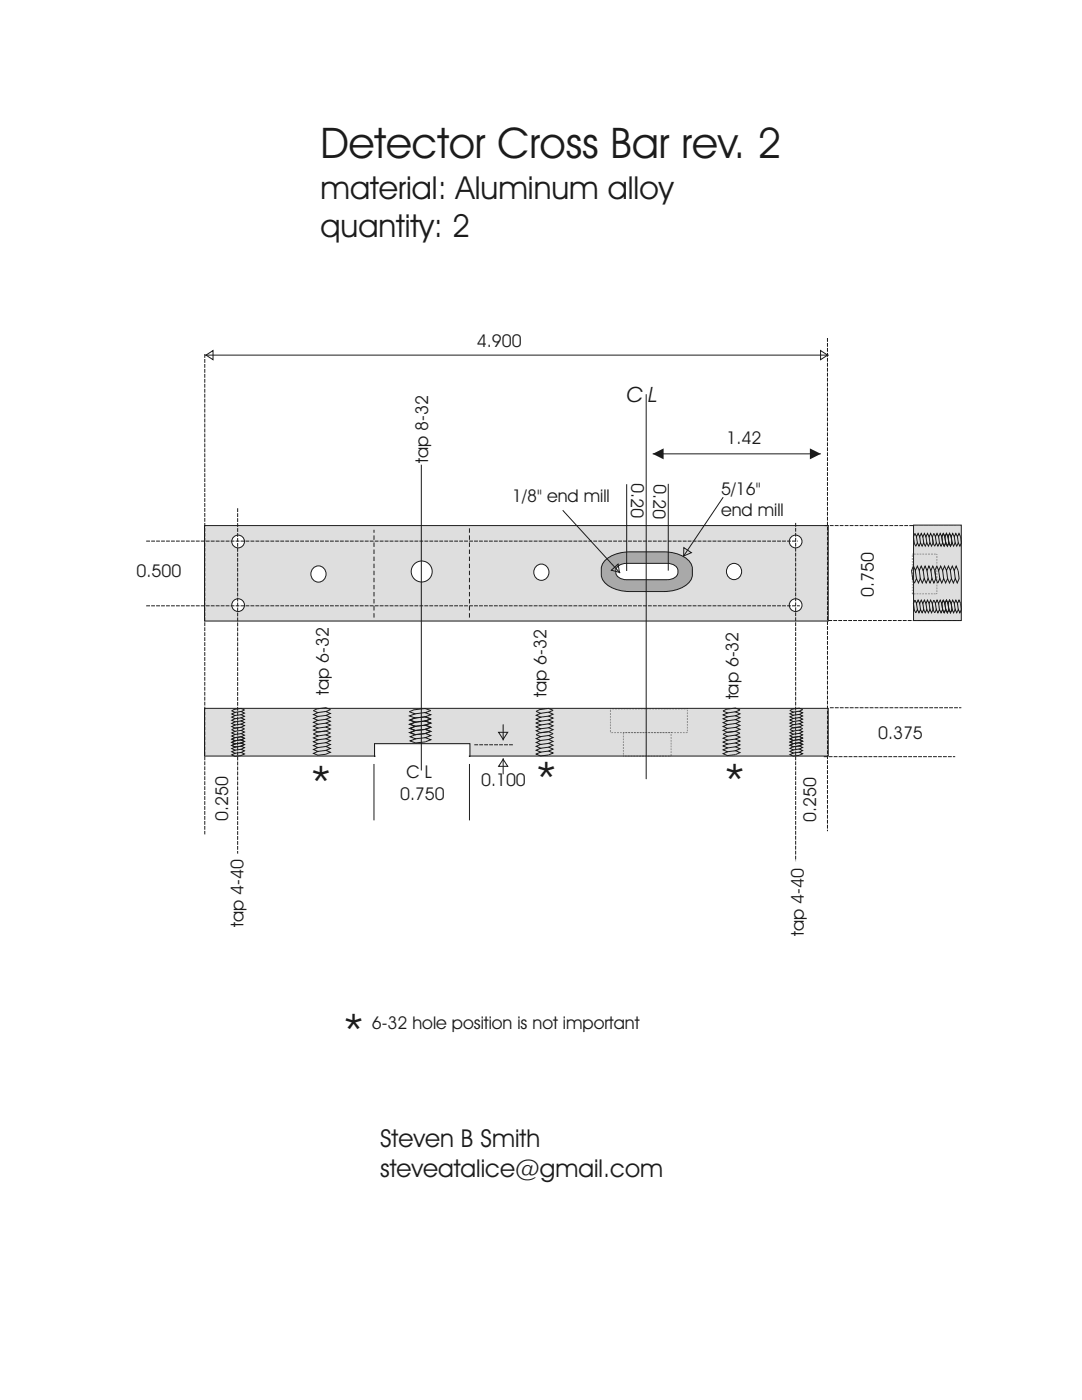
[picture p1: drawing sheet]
<svg xmlns="http://www.w3.org/2000/svg" width="216mm" height="279mm" viewBox="0 0 216 279" stroke-linecap="round" stroke-linejoin="round" font-family="sans-serif">
<path d="M40.8 104.9h124.5v19h-124.5z" fill-rule="evenodd" fill="#dedede" stroke="#1f1a17" stroke-width=".2"/>
<g fill="#fff" stroke="#1f1a17" stroke-width=".2">
<circle cx="47.5" cy="120.8" r="1.27"/>
<circle cx="47.5" cy="108.1" r="1.27"/>
<circle cx="158.8" cy="120.8" r="1.27"/>
<circle cx="158.8" cy="108.1" r="1.27"/>
</g>
<path d="M40.8 141.4h124.5v9.5h-124.5z" fill-rule="evenodd" fill="#dedede" stroke="#1f1a17" stroke-width=".2"/>
<path d="M121.8 141.5h15.4v4.7h-15.4zM124.4 146.2h9.5v4.7h-9.5z" fill="none" stroke="#1f1a17" stroke-width=".2" stroke-dasharray=".1 .2" stroke-linecap="butt"/>
<g fill="none" stroke="#1f1a17" stroke-width=".2">
<path d="M40.9 70.9h124.5M41.1 70.9l1.4-.9v1.8zM163.7 70l1.4 .9-1.4 .9zM46.2 145.6l.5-.2 1.4-.2 .7 .3-.7 .3 .7 .3-.7 .3 .7 .3-.7 .3 .7 .3-.7 .4 .7 .3-.7 .3 .7 .3-.7 .3-1.2 .2M46.2 141.9l.5-.3 1.4-.2 .7 .3-.7 .3 .7 .3-.7 .3 .7 .3-.7 .4 .7 .3-.7 .3 .7 .3-.7 .3 .7 .3-.7 .3M46.2 147.5l.7 .3-.7 .3 .7 .4-.7 .3 .7 .3-.7 .3 .7 .3-.7 .3 .7 .3-.7 .4 .7 .3 1.2-.2 .7-.3-.7-.3 .7-.4-.7-.3 .7-.3-.7-.3 .7-.3-.7-.3 .7-.3-.7-.3 .7-.4-.7-.3-1.4 .2-.5 .3M46.2 145.6l.7 .4-.7 .3 .7 .3-.7 .3 .7 .3-.7 .3 .7 .3-.7 .3 .7 .4-.7 .3 .7 .3M46.2 141.9l.7 .3-.7 .3 .7 .3-.7 .3 .7 .3-.7 .3 .7 .4-.7 .3 .7 .3-.7 .3 .7 .3 1.2-.2M48.1 147.6l-1.2 .2M48.1 149.5l-1.2 .2M48.1 150.2l-1.2 .1M48.1 145.8l-1.2 .2"/>
<path d="M48.1 142l-1.2 .2M48.1 143.9l-1.2 .2M48.1 144.5l-1.2 .2M48.1 148.3l-1.2 .2 1.2-.2M48.1 148.9l-1.3 .2M48.1 146.4l-1.2 .2M48.1 147l-1.3 .2M48.1 142.6l-1.2 .2M48.1 143.3l-1.3 .1M62.5 146.5l.7-.4 1.8-.2 .9 .4-.9 .4 .9 .3-.9 .4 .9 .4-.9 .4 .9 .4-.9 .4 .9 .4-.9 .3 .9 .4-.9 .4M62.5 141.8l.7-.3 1.8-.3 .9 .4-.9 .4 .9 .4-.9 .4 .9 .4-.9 .3 .9 .4-.9 .4 .9 .4-.9 .4 .9 .4-.9 .4M62.6 146.5l.8 .4-.8 .4 .8 .3-.8 .4 .8 .4-.8 .4 .8 .4-.8 .4 .8 .4-.8 .4 .8 .3"/>
<path d="M62.6 141.8l.8 .4-.8 .4 .8 .4-.8 .4 .8 .4-.8 .4 .8 .3-.8 .4 .8 .4-.8 .4 .8 .4M65 146.6l-1.6 .3M65 149l-1.6 .2M65 149.8l-1.6 .2M65 150.5l-1.6 .2M65 142l-1.6 .2M65 144.3l-1.6 .2M65 145.1l-1.6 .2M65 145.9l-1.6 .2M65.1 147.4l-1.7 .2M65.1 148.2l-1.8 .2M65.1 142.8l-1.7 .2"/>
<path d="M65.1 143.6l-1.8 .2M81.7 142.1l.9-.4 2.2-.3 1.2 .4-1.2 .4 1.2 .4-1.2 .5 1.2 .4-1.2 .4 1.2 .4-1.2 .4 1.2 .4-1.2 .5 1.2 .4-1.2 .4M81.7 142l1.1 .5-1.1 .4 1.1 .4-1.1 .4 1.1 .4-1.1 .4 1.1 .5-1.1 .4 1.1 .4-1.1 .4 1.1 .4M81.8 143.7l1.1 .4-1.1 .4 1.1 .5-1.1 .4 1.1 .4-1.1 .4 1.1 .4-1.1 .4 1.1 .4-1.1 .5 1.1 .4M84.8 142.2l-2 .3M84.8 144.7l-2 .3M84.8 145.6l-2 .2M84.8 146.4l-2 .2M84.9 143.9l-2 .2M84.9 146.4l-2 .2M84.9 147.2l-2 .2M84.9 148.1l-2 .2"/>
<path d="M84.9 143.1l-2.1 .2M84.9 143.9l-2.2 .2M84.9 144.7l-2 .2M84.9 145.6l-2.1 .2M86 143.5l-1.1 .4 1.1 .4-1.1 .4 1.1 .4-1.1 .5 1.1 .4-1.1 .4 1.1 .4-1.1 .4 1.1 .4-1.1 .4M86 143.5l-1.1-.4-2.2 .2-.9 .4M99.5 146.1h1.8l-.9 1.5zM100.4 151.5l.9 1.4h-1.8zM100.4 144.6v3.2M100.4 151.3v3.2M107 146.6l.9 .4-.9 .4 .9 .4-.9 .4 .9 .4-.9 .3 .9 .4-.9 .4 .9 .4-.9 .4 .9 .4M107 142l.9 .4-.9 .3 .9 .4-.9 .4 .9 .4-.9 .4 .9 .4-.9 .4 .9 .4-.9 .3 .9 .4"/>
<path d="M109.5 146.8l-1.7 .2M109.5 149.1l-1.7 .2M109.5 149.9l-1.7 .2M109.5 150.7l-1.7 .2M109.5 142.1l-1.7 .3M109.5 144.5l-1.7 .2M109.5 145.2l-1.7 .2M109.5 146l-1.7 .2M109.5 147.6l-1.7 .2M109.5 148.4l-1.7 .2M109.5 142.9l-1.7 .2M109.5 143.7l-1.7 .2"/>
<path d="M110.4 146.4l-.9 .4 .9 .4-.9 .4 .9 .4-.9 .3 .9 .4-.9 .4 .9 .4-.9 .4 .9 .4-.9 .4M110.4 141.8l-.9 .3 .9 .4-.9 .4 .9 .4-.9 .4 .9 .4-.9 .4 .9 .3-.9 .4 .9 .4-.9 .4M110.4 146.4l-.9-.4-1.8 .3-.8 .3M110.4 141.8l-.9-.4-1.8 .2-.8 .4M145.1 150.8l1.7-.2 .9-.4-.9-.4 .9-.4-.9-.4 .9-.3-.9-.4 .9-.4-.9-.4 .9-.4-.9-.4 .9-.4-.9-.3-1.8 .2-.7 .4 .9 .3-.9 .4 .9 .4-.9 .4 .9 .4-.9 .4 .9 .4-.9 .3 .9 .4-.9 .4 .9 .4M146.8 146.7l-1.7 .2M146.8 149l-1.7 .3M146.8 149.8l-1.7 .2M146.8 145.2l-1.7 .2M146.8 142l-1.7 .3M146.8 144.4l-1.7 .2M146.8 145.9l-1.7 .2"/>
<path d="M146.8 145.9l.9-.4-.9-.3 .9-.4-.9-.4 .9-.4-.9-.4 .9-.4-.9-.4 .9-.3-.9-.4 .9-.4-.9-.4-1.8 .2-.7 .4 .9 .4-.9 .4 .9 .4-.9 .3 .9 .4-.9 .4 .9 .4-.9 .4 .9 .4-.9 .4 .9 .3M146.8 147.5l-1.7 .2M146.8 148.3l-1.7 .2M146.8 142.8l-1.7 .3M146.8 143.6l-1.7 .3M157.6 147.5l.5-.3 1.4-.2 .7 .3-.7 .3 .7 .3-.7 .3 .7 .3-.7 .4 .7 .3-.7 .3 .7 .3-.7 .3 .7 .3-.7 .3-1.3 .2M157.6 145.6l.5-.3 1.4-.2 .7 .3-.7 .3 .7 .3-.7 .4 .7 .3-.7 .3 .7 .3-.7 .3 .7 .3-.7 .3 .7 .3-.7 .4-1.3 .1M157.6 141.8l.5-.3 1.4-.2 .7 .3-.7 .3 .7 .4-.7 .3 .7 .3-.7 .3 .7 .3-.7 .3 .7 .3-.7 .4 .7 .3-.7 .3M157.6 147.5l.7 .3-.7 .3 .7 .3-.7 .3 .7 .3-.7 .3 .7 .4-.7 .3 .7 .3-.7 .3 .7 .3M157.6 145.6l.7 .3-.7 .3 .7 .3-.7 .3 .7 .4-.7 .3 .7 .3-.7 .3 .7 .3-.7 .3 .7 .3M157.6 141.8l.7 .3-.7 .3 .7 .4-.7 .3 .7 .3-.7 .3 .7 .3-.7 .3 .7 .3-.7 .3 .7 .4M158.2 147.8l1.3-.2-1.3 .2"/>
<path d="M159.5 149.5l-1.3 .2M159.5 150.1l-1.3 .2M159.5 145.7l-1.3 .2M159.5 141.9l-1.3 .2M159.5 143.8l-1.3 .2M159.5 144.5l-1.3 .1M159.5 145.1l-1.3 .1M159.5 148.2l-1.3 .2 1.3-.2M159.5 148.9l-1.3 .1M159.5 146.4l-1.3 .1M159.5 147l-1.3 .2M159.5 142.6l-1.3 .1"/>
<path d="M159.5 143.2l-1.3 .2"/>
</g>
<path d="M40.9 70.7v95.8M165.1 67.5v98.4M29.2 108h130M47.4 101.4v69M158.8 104.4v67.5M164.6 104.9h26.2M29.2 120.9h130.4M165.3 123.8h26.2M94.6 148.6h7.9M164.4 151h26.2M165.6 141.2h26.2" fill="none" stroke="#1f1a17" stroke-width=".2" stroke-dasharray=".8 .2" stroke-linecap="butt"/>
<path d="M182.3 104.8h9.5v19h-9.5z" fill-rule="evenodd" fill="#dedede" stroke="#1f1a17" stroke-width=".2"/>
<path d="M182.1 110.6h4.8v7.9h-4.8z" fill="none" stroke="#1f1a17" stroke-width=".2" stroke-dasharray=".1 .2" stroke-linecap="butt"/>
<g fill="none" stroke="#1f1a17" stroke-width=".2">
<path d="M182.9 107.1l.2 1.3M183.5 107.1l.2 1.3M184.1 107.1l.2 1.3M184.8 107.1l.1 1.3M185.4 107.1l.2 1.3M186 107.1l-.3-.6-.3 .6-.3-.6-.3 .6-.4-.6-.3 .6-.3-.6-.3 .6-.3-.6-.3 .6-.3-.6-.3 .6 .2 1.4 .3 .5M186 107.1l.2 1.2-.3 .7-.3-.7-.3 .7-.4-.7-.3 .7-.3-.7-.3 .7-.3-.7-.3 .7-.3-.7-.4 .7M186.6 107.1l.2 1.3M187.3 107.1l.2 1.3M187.9 107.1l.2 1.3M188.5 107.1l.2 1.3-.2-1.3M189.2 107.1l.1 1.3"/>
<path d="M189.8 107.1l.2 1.2-.3 .7-.4-.7-.3 .7-.3-.7-.3 .7-.3-.7-.3 .7-.3-.7-.3 .7-.4-.7-.3 .7M190 108.4l-.2-1.3-.3-.6-.3 .6-.3-.6-.4 .6-.3-.6-.3 .6-.3-.6-.3 .6-.3-.6-.3 .6-.4-.6-.3 .6 .2 1.4 .3 .5M190.4 107.1l.2 1.3M191.1 107.1l.1 1.3M191.7 107.1l-.3-.6-.4 .6-.3-.6-.3 .6-.3-.6-.3 .6-.3-.6-.3 .6-.3-.6-.4 .6-.3-.6-.3 .6 .2 1.4 .3 .5M191.7 107.1l.1 1.2-.3 .7-.3-.7-.3 .7-.3-.7-.3 .7-.3-.7-.3 .7-.4-.7-.3 .7-.3-.7-.3 .7M182.9 120.4l.2 1.3M183.5 120.4l.2 1.3M184.1 120.4l.2 1.3M184.8 120.4l.1 1.3M185.4 120.4l.2 1.3M186.2 121.6l-.3 .7-.3-.7-.3 .7-.4-.7-.3 .7-.3-.7-.3 .7-.3-.7-.3 .7-.3-.7-.4 .7-.2-.5-.2-1.4 .3-.6 .3 .6 .3-.6 .3 .6 .3-.6 .3 .6 .3-.6 .4 .6 .3-.6 .3 .6 .3-.6 .3 .6 .2 1.3"/>
<path d="M186.6 120.4l.2 1.3M187.3 120.4l.2 1.3M187.9 120.4l.2 1.3M188.5 120.4l.2 1.3-.2-1.3M189.2 120.4l.1 1.3M189.8 120.4l-.3-.6-.3 .6-.3-.6-.4 .6-.3-.6-.3 .6-.3-.6-.3 .6-.3-.6-.3 .6-.4-.6-.3 .6 .2 1.4 .3 .5 .3-.7 .4 .7 .3-.7 .3 .7 .3-.7 .3 .7 .3-.7 .3 .7 .3-.7 .4 .7 .3-.7M189.8 120.4l.2 1.3M190.4 120.4l.2 1.3M191.1 120.4l.1 1.3M191.7 120.4l-.3-.6-.4 .6-.3-.6-.3 .6-.3-.6-.3 .6-.3-.6-.3 .6-.3-.6-.4 .6-.3-.6-.3 .6 .2 1.4 .3 .5 .3-.7 .3 .7 .3-.7 .4 .7 .3-.7 .3 .7 .3-.7 .3 .7 .3-.7 .3 .7 .3-.7M191.7 120.4l.1 1.3"/>
</g>
<path d="M120.8 111.8a7.1 7.1 0 0 1 4.9-1.7h6.7a6.6 6.6 0 0 1 5.4 2.2 3.5 3.5 0 0 1-2.5 5.3l-1.9 .4-1 .1h-6.7a6.6 6.6 0 0 1-5.4-2.3 3.7 3.7 0 0 1 .5-4z" fill-rule="evenodd" fill="#aba8a8" stroke="#1f1a17" stroke-width=".2"/>
<path d="M123.2 113.1a2.49 2.49 0 0 1 1.8-.7h8.1a1.82 1.82 0 0 1 2.2 1.9 1.9 1.9 0 0 1-2.2 1.4h-8.1a1.82 1.82 0 0 1-2.1-1.8z" fill-rule="evenodd" fill="#fff" stroke="#1f1a17" stroke-width=".2"/>
<path d="M128.9 78.7v76.8M130.2 90.6h33.6M144.3 99.2l-8 11.9M136.4 109.3l1.6 1-1.6 .7z" fill="none" stroke="#1f1a17" stroke-width=".2"/>
<g fill="#1f1a17">
<path d="M130.2 90.6l2.2-1.1v2.2z"/>
<path d="M161.6 89.5l2.2 1.1-2.2 1.1z"/>
</g>
<path d="M125 96.6v17.3M133.3 96.6v17.3M112.3 101.8l11.4 12.6M122 113.8l1.3-1.2 .3 1.6zM74.7 148.4h19.1v2.6h-19.1z" fill="none" stroke="#1f1a17" stroke-width=".2"/>
<path d="M75 148.7h18.5v2.6h-18.5z" fill-rule="evenodd" fill="#fff" stroke="#fff" stroke-width=".2"/>
<circle cx="84.1" cy="114.1" r="2.09" fill="#fff" stroke="#1f1a17" stroke-width=".2"/>
<path d="M74.6 123.3v-17.6M93.7 123.3v-18.2" fill="none" stroke="#1f1a17" stroke-width=".2" stroke-dasharray=".9 .5" stroke-linecap="butt"/>
<g fill="none" stroke="#1f1a17" stroke-width=".2">
<path d="M84.1 92.7v61.1M182.3 113l-.4 .9 .2 1.8 .4 .7M182.3 113l.4 .9 .3-.9 .4 .9 .4-.9 .4 .9 .4-.9 .4 .9 .4-.9 .3 .9 .4-.9 .4 .9 .2 1.6M182.6 113.9l.3 1.6M183.4 113.8l.2 1.7M184.2 113.8l.2 1.8M185 113.9l.2 1.6M185.8 113.9l.2 1.6M186.7 115.5l-.4 .8-.3-.8-.4 .8-.4-.8-.4 .8-.4-.8-.4 .8-.4-.8-.3 .8-.4-.8-.4 .8M186.9 113l-.4 .9 .3 1.8 .4 .7M186.9 113l.4 .9 .4-.9 .4 .9 .4-.9 .4 .9 .3-.9 .4 .9 .4-.9 .4 .9 .4-.9 .4 .9M187.3 113.9l.2 1.6"/>
<path d="M188.1 113.8l.2 1.7M188.9 113.8l.2 1.8M189.6 113.9l.3 1.6M190.4 113.9l.2 1.6M191.2 113.9l.2 1.6M191.4 115.5l-.4 .8-.4-.8-.4 .8-.4-.8-.3 .8-.4-.8-.4 .8-.4-.8-.4 .8-.4-.8-.4 .8M74.6 152.5v11.2M93.7 152.5v11.2"/>
</g>
<g fill="#fff" stroke="#1f1a17" stroke-width=".2">
<path d="M145.6 112.7a1.56 1.56 0 0 1 2.4 1.4 1.56 1.56 0 0 1-2.4 1.3 1.69 1.69 0 0 1 0-2.7z" fill-rule="evenodd"/>
<path d="M107.1 112.9a1.56 1.56 0 0 1 2.4 1.3 1.56 1.56 0 0 1-2.4 1.3 1.69 1.69 0 0 1 0-2.6z" fill-rule="evenodd"/>
<path d="M62.7 113.2a1.56 1.56 0 0 1 2.4 1.4 1.56 1.56 0 0 1-2.4 1.3 1.69 1.69 0 0 1 0-2.7z" fill-rule="evenodd"/>
</g>
<g font-size="8.5" fill="#1f1a17">
<text x="64" y="31.5">Detector Cross Bar rev. 2</text>
<text x="62" y="158.9">*</text>
<text x="106.9" y="158.1">*</text>
<text x="144.5" y="158.4">*</text>
<text x="68.4" y="208.3">*</text>
</g>
<g font-size="6.3" fill="#1f1a17">
<text x="64" y="39.6">material: Aluminum alloy</text>
<text x="64" y="47.3">quantity: 2</text>
</g>
<g font-size="4.9" fill="#1f1a17">
<text x="75.8" y="228.9">Steven B Smith</text>
<text x="75.8" y="234.8">steveatalice@gmail.com</text>
</g>
<text font-size="4.2" fill="#1f1a17" x="125" y="80.2">C L</text>
<g font-size="3.5" fill="#1f1a17">
<text x="95.1" y="69.2">4.900</text>
<text x="145" y="88.6">1.42</text>
<text x="85.4" y="92.3" transform="rotate(-90 85.4 92.3)">tap 8-32</text>
<text x="102.2" y="100.1">1/8&quot; end mill</text>
<text x="126" y="96.4" transform="rotate(91 126 96.4)">0.20</text>
<text x="130.4" y="96.6" transform="rotate(91 130.4 96.6)">0.20</text>
<text x="143.9" y="98.8">5/16&quot;</text>
<text x="143.9" y="103">end mill</text>
<text x="27.2" y="115.1">0.500</text>
<text x="174.4" y="119.2" transform="rotate(-90 174.4 119.2)">0.750</text>
<text x="65.6" y="138.6" transform="rotate(-90 65.6 138.6)">tap 6-32</text>
<text x="109" y="139.1" transform="rotate(-90 109 139.1)">tap 6-32</text>
<text x="147.3" y="139.6" transform="rotate(-90 147.3 139.6)">tap 6-32</text>
<text x="175.2" y="147.5">0.375</text>
<text x="81.1" y="155.3">C L</text>
<text x="79.8" y="159.6">0.750</text>
<text x="96" y="156.9">0.100</text>
<text x="45.5" y="163.9" transform="rotate(-90 45.5 163.9)">0.250</text>
<text x="162.9" y="164" transform="rotate(-90 162.9 164)">0.250</text>
<text x="48.6" y="185" transform="rotate(-90 48.6 185)">tap 4-40</text>
<text x="160.4" y="186.8" transform="rotate(-90 160.4 186.8)">tap 4-40</text>
<text x="74.2" y="205.3">6-32 hole position is not important</text>
</g>
</svg>
